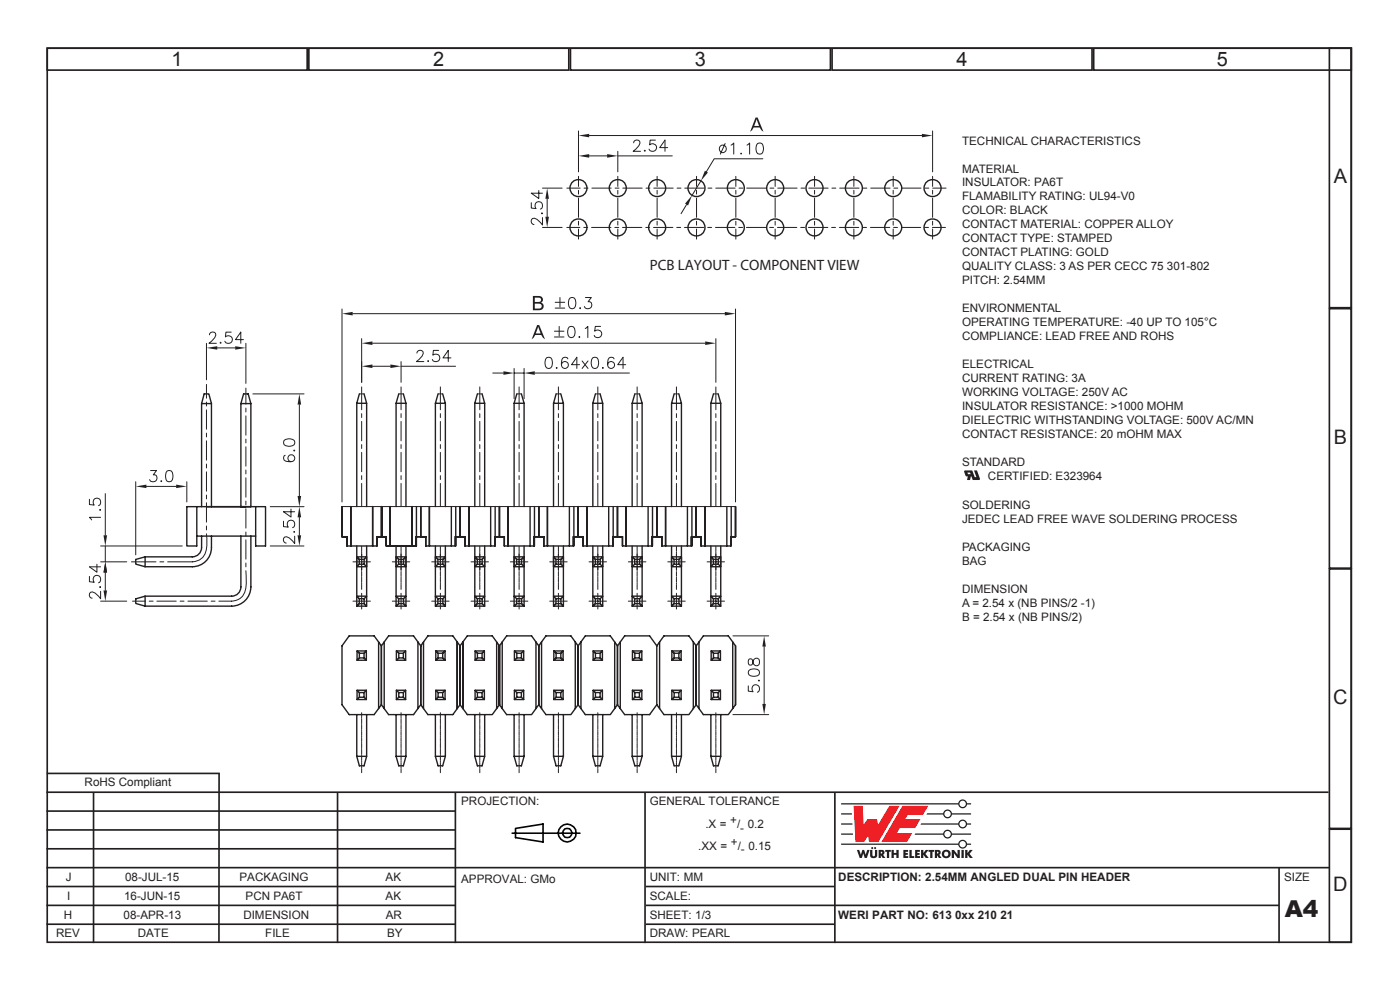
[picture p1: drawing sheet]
<svg xmlns="http://www.w3.org/2000/svg" width="297mm" height="210mm" viewBox="0 0 297 210" stroke-linecap="round" stroke-linejoin="round" font-family="sans-serif">
<!-- layer: Calque 1 -->
<g fill="none" stroke="#231f20" stroke-width=".35">
<path d="M10 10.2h276.7v189.7h-276.7zM10 10.2h55.2v4.7h-55.2zM65.5 10.2h55.2v4.7h-55.2zM121 10.2h55.2v4.7h-55.2zM176.5 10.2h55.2v4.7h-55.2zM232 10.2h54.7v4.7h-54.7zM282 10.2h4.7v55.1h-4.7zM282 65.5h4.7v55h-4.7zM282 120.7h4.7v55h-4.7zM9.8 168h272M9.8 176h86.7M9.8 172h86.7"/>
<path d="M9.9 164.1h36.7M19.8 168v32M46.5 164l-.1 36M71.6 168v32M96.6 168v32M136.8 168v32M177.1 168v32M282 175.9h4.7v24h-4.7zM9.8 192h86.7M9.8 188h86.7M9.8 196h86.7M9.8 184h272.2"/>
<path d="M9.8 180h86.7M137 192h134.3M137 188h40.1M137 196h40.1M271.3 184v16"/>
</g>
<g fill="#ee1d23">
<path d="M181.1 170.9h1.9l.2 4 .9-1.2h2l.2 1.3 2.4-4.1h2.1l-4.5 7.7h-1.9l-.2-1.3-.9 1.3h-1.8z"/>
<path d="M191.4 170.9h5.5l-1.1 1.9h-3.2l-.6 .9h3.3l-1.1 1.9h-3.3l-.6 1.1h3.2l-1.1 1.9h-5.4z"/>
</g>
<g fill="#231f20">
<path d="M181.8 180.3h.5l.3 1 .3-1h.4l.3 1 .4-1h.5l-.6 1.7h-.5l-.3-1-.3 1h-.4z"/>
<path d="M184.6 180.3h.5v1.2l.2 .1 .3-.1v-1.2h.5v1.1a.76 .76 0 0 1-.8 .6 .76 .76 0 0 1-.7-.6z"/>
<path d="M187.8 180.3h1.2v.4h-.4v1.3h-.5l.1-1.3h-.4z"/>
<path d="M189.1 180.3h.5v.6h.6v-.6h.5l-.1 1.7h-.4v-.7h-.6v.7h-.5z"/>
<path d="M191.6 180.3h1.1v.4h-.6v.2h.5v.4h-.5v.3h.6v.4h-1.1z"/>
<path d="M192.9 180.3h.5v1.3h.5v.4h-1z"/>
<path d="M194.1 180.3h1v.4h-.5v.2h.5v.4h-.5v.3h.6v.4h-1.1z"/>
<path d="M195.4 180.3h.5v.7l.5-.7h.6l-.7 .8 .7 .9h-.6l-.5-.7v.7h-.5z"/>
<path d="M197 180.3h1.2v.4h-.4v1.3h-.5v-1.3h-.3z"/>
<path d="M201.9 180.3h.5l.8 1-.1-1h.5v1.7h-.5l-.7-1.1v1.1h-.5z"/>
<path d="M204 180.3h.5v1.7h-.5z"/>
<path d="M204.7 180.3h.5v.7l.5-.7h.6l-.6 .8 .7 .9h-.6l-.6-.7v.7h-.5z"/>
<circle cx="185" cy="179.9" r=".22"/>
<circle cx="185.7" cy="179.9" r=".22"/>
</g>
<g fill="#231f20">
<path d="M186.4 180.3h.5a.55 .55 0 0 1 .7 .3 .55 .55 0 0 1-.3 .7l.5 .7h-.5l-.4-.6v.6h-.5zM186.9 180.7v.3h.2v-.2z" fill-rule="evenodd"/>
<path d="M198.3 180.3h.6a.55 .55 0 0 1 .6 .3 .55 .55 0 0 1-.2 .7l.4 .7h-.5l-.4-.6v.6h-.5zM198.8 180.7v.3h.2l.1-.2z" fill-rule="evenodd"/>
<path d="M199.8 181.1a.95 .95 0 0 1 1.9 0 .95 .95 0 0 1-1.9 0zM200.3 181.2a.5 .5 0 0 0 1 0 .5 .5 0 0 0-1 0z" fill-rule="evenodd"/>
</g>
<path d="M178.4 176.9h2.6M178.4 174.8h2.4M178.4 172.6h2.3" fill="none" stroke="#231f20" stroke-width=".27"/>
<g fill="#231f20">
<path d="M203.5 170.5a.7 .7 0 0 1 1.4 0 .7 .7 0 0 1-1.4 0zM178.4 170.4h24.9a.94 .94 0 0 1 .9-.8 .94 .94 0 0 1 1 .8h.8v.2h-.8a.94 .94 0 0 1-1 .9 .94 .94 0 0 1-.9-.9h-24.9z" fill-rule="evenodd"/>
<path d="M200.3 172.6a.7 .7 0 0 1 1.4 0 .7 .7 0 0 1-1.4 0zM196.7 172.5h3.4a.94 .94 0 0 1 .9-.8 .94 .94 0 0 1 1 .8h4v.3h-4a.94 .94 0 0 1-1 .8 .94 .94 0 0 1-.9-.8h-3.6z" fill-rule="evenodd"/>
<path d="M203.5 174.8a.7 .7 0 0 1 1.4 0 .7 .7 0 0 1-1.4 0zM195.4 174.7h7.9a.94 .94 0 0 1 .9-.9 .94 .94 0 0 1 1 .9h.8v.2h-.8a.94 .94 0 0 1-1 .8 .94 .94 0 0 1-.9-.8h-8z" fill-rule="evenodd"/>
<path d="M200.3 176.9a.7 .7 0 0 1 1.4 0 .7 .7 0 0 1-1.4 0zM194.2 176.8h5.9a.94 .94 0 0 1 .9-.8 .94 .94 0 0 1 1 .8h4v.3h-4a.94 .94 0 0 1-1 .8 .94 .94 0 0 1-.9-.8h-6.1z" fill-rule="evenodd"/>
<path d="M203.5 179.1a.7 .7 0 0 1 1.4 0 .7 .7 0 0 1-1.4 0zM178.4 178.9h24.9a.94 .94 0 0 1 .9-.8 .94 .94 0 0 1 1 .8h.8v.3h-.8a.94 .94 0 0 1-1 .8 .94 .94 0 0 1-.9-.8h-24.9z" fill-rule="evenodd"/>
</g>
<path d="M76.7 76.7v4.4M79 77.7h3.8M85.1 77.7h11.5M85.1 76.7v4.4" fill="none" stroke="#231f20" stroke-width=".21"/>
<g fill="#231f20">
<path d="M76.7 77.7l2.3-.4v.8z"/>
<path d="M82.8 77.3l2.3 .4-2.3 .4z"/>
</g>
<path d="M88.4 74.9a.68 .68 0 0 1 .7-.6 .68 .68 0 0 1 .7 .6l-.6 1.1-.9 .7h1.6M90.8 76.5v.2zM93.1 74.3h-1.2l-.1 1a.84 .84 0 0 1 1.3 0 .84 .84 0 0 1-.2 1.3 .84 .84 0 0 1-1.2-.3M95.7 75.9h-1.7l1.1-1.6v2.4M104.5 79.1h2.3M109.1 78.2v6.4M109.1 79.1h2.1M111.2 78.2v6.4M113.4 79.1h20.1" fill="none" stroke="#231f20" stroke-width=".21"/>
<g fill="#231f20">
<path d="M106.8 78.8l2.3 .3-2.3 .4z"/>
<path d="M111.2 79.1l2.2-.3v.7z"/>
</g>
<g fill="none" stroke="#231f20" stroke-width=".21">
<path d="M116 75.9a.78 .78 0 0 1 1.1 .3 1.97 1.97 0 0 1-.3 1.8 .74 .74 0 0 1-1.1-.3 1.98 1.98 0 0 1 .3-1.8zM118.1 77.9v.3zM120.5 76.1a.72 .72 0 0 0-.9-.3 .72 .72 0 0 0-.5 .8 1.12 1.12 0 0 0 .8 1.6 .73 .73 0 0 0 .7-.8 .73 .73 0 0 0-.7-.7 .73 .73 0 0 0-.8 .7M122.9 77.4h-1.6l1.1-1.6v2.4M123.5 76.6l1.2 1.6M124.7 76.6l-1.2 1.6M125.8 75.9a.78 .78 0 0 1 1.1 .3 1.96 1.96 0 0 1-.3 1.8 .74 .74 0 0 1-1.1-.3 1.98 1.98 0 0 1 .3-1.8zM127.8 78l.1-.1 .1 .1-.1 .2zM130.3 76.1a.72 .72 0 0 0-.9-.3 .72 .72 0 0 0-.5 .8 1.12 1.12 0 0 0 .8 1.6 .73 .73 0 0 0 .7-.8 .73 .73 0 0 0-.7-.7 .73 .73 0 0 0-.8 .7M132.7 77.4h-1.6l1.1-1.6v2.4M43.8 81.5v3M43.8 85.3v.8"/>
<path d="M43.8 86.9v4.1M43.8 91.9v.8M43.8 93.5v4.1M43.8 98.4v.9M52.2 82.3v3.4M52.2 86.6v.8M52.2 88.2v4.1M52.2 93.1v.8M52.2 94.8v4.1M52.2 99.7v.8M21.3 119.2h5.6M27.9 119.2h5.2"/>
<path d="M33.9 119.2h.8M43.8 113.2l.1 1.6a4.1 4.1 0 0 1-1.5 3.9l-1.6 .5h-5.2M43.8 100.1v4.1M43.8 105v.8M43.8 106.6v4.2M43.8 111.6v.8M52.2 101.4v4.1M52.2 106.3v.8M52.2 107.9v4.1M52.2 112.9v.8M52.2 114.5v4.1M52.2 119.4v.8"/>
<path d="M21.3 127.5h5.6M22.3 121.4v3.9M28.1 127.5h2.7M31.7 127.5h.8M33.3 127.5h4.1M38.2 127.5h.8M39.9 127.5h4.1M44.8 127.5h.8M52.2 121.1v1.7a4.5 4.5 0 0 1-1.4 4.2l-.7 .3-1 .2h-2.7"/>
</g>
<g fill="none" stroke="#231f20" stroke-width=".3">
<path d="M42.8 85.6v21.9M43.3 83.6h1l.6 2h-2.1zM44.9 85.6v21.9M51.1 85.6v21.9M51.7 83.6h.9l.6 2h-2.1zM53.2 85.6v21.9h-9.4M30.8 118.1l-2 .6v1l2 .5M30.8 118.1v2.1M41.7 107.5v8.3h-2.1v-8.3h16.7v8.3h-2.1v-8.3M41.7 113.7h12.5M42.8 113.7v2.5a1.98 1.98 0 0 1-2 1.9h-10M44.9 113.7a6.1 6.1 0 0 1-1.2 5.3 4.1 4.1 0 0 1-2.9 1.2h-10"/>
<path d="M51.1 113.7v10.8a1.95 1.95 0 0 1-2 2h-18.3M53.2 113.7v10.8a4.1 4.1 0 0 1-4.1 4.1h-18.3M30.8 126.5l-2 .5v1l2 .6M30.8 126.5v2.1"/>
</g>
<g fill="#231f20">
<path d="M22.3 119.2l.4 2.2h-.7z"/>
<path d="M22 125.3h.7l-.4 2.2z"/>
</g>
<path d="M20.6 119.7v1.7l-1.6-1.2h2.3M21.3 115.8h17.4M22.3 104.7v8.8M22.3 115.8v3.4M19 122.3v1.1l1 .1a.85 .85 0 0 1 0-1.3 .85 .85 0 0 1 1.2 .2 .85 .85 0 0 1-.3 1.2M21.2 124.4l.1 .1-.1 .1zM21.3 125.4v1.6l-.7-.8-1.1-.6a.66 .66 0 0 0-.6 .6 .66 .66 0 0 0 .6 .7" fill="none" stroke="#231f20" stroke-width=".21"/>
<g fill="#231f20">
<path d="M22.3 119.2l.4 2.2h-.7z"/>
<path d="M22 113.5h.7l-.4 2.3z"/>
</g>
<path d="M53.6 83.6h10.9M63.5 85.8v19.4M19 105.9v1.1l1 .1a.84 .84 0 0 1 0-1.2 .84 .84 0 0 1 1.2 .1 .84 .84 0 0 1-.3 1.3M21.2 108v.3zM21.3 109.7h-2.3l.4 .6M57.3 107.5h7.2" fill="none" stroke="#231f20" stroke-width=".21"/>
<g fill="#231f20">
<path d="M63.5 83.6l.4 2.2h-.8z"/>
<path d="M63.1 105.2h.8l-.4 2.3z"/>
</g>
<path d="M60.3 93.4a1.82 1.82 0 0 1 2.1 0 .74 .74 0 0 1-.3 1.1 1.9 1.9 0 0 1-1.8-.2zM60.5 96.6a.72 .72 0 0 0-.3 .8 .72 .72 0 0 0 .8 .5 1.12 1.12 0 0 0 1.5-.8 .73 .73 0 0 0-.7-.6 .73 .73 0 0 0-.7 .7 .73 .73 0 0 0 .6 .7M62.4 95.5l.1 .1-.1 .1zM57.3 115.8h7.2M63.5 109.7v3.8" fill="none" stroke="#231f20" stroke-width=".21"/>
<g fill="#231f20">
<path d="M63.5 107.5l.4 2.2h-.8z"/>
<path d="M63.1 113.5h.8l-.4 2.3z"/>
</g>
<path d="M43.8 72.8v7.8M46.1 73.8h3.8M52.2 72.8v8.5M60.1 110.6v1.1l1.1 .1a.83 .83 0 0 1-.1-1.2 .83 .83 0 0 1 1.3 .1 .83 .83 0 0 1-.3 1.2M61.7 108v1.7l-1.6-1.1h2.4M62.3 112.8h.2l-.1 .1zM62.5 113.7v1.6l-.7-.8-1.1-.6a.67 .67 0 0 0-.6 .6 .67 .67 0 0 0 .6 .7" fill="none" stroke="#231f20" stroke-width=".21"/>
<g fill="#231f20">
<path d="M43.8 73.8l2.3-.4v.8z"/>
<path d="M49.9 73.4l2.3 .4-2.3 .4z"/>
</g>
<path d="M44.4 71a.68 .68 0 0 1 .7-.6 .68 .68 0 0 1 .7 .6l-.6 1.1-.9 .7h1.6M46.7 72.7l.1-.1 .1 .1zM49.1 70.5h-1.2l-.1 1a.84 .84 0 0 1 1.3 0 .84 .84 0 0 1-.2 1.2 .84 .84 0 0 1-1.2-.3M51.7 72h-1.7l1.1-1.5v2.3M28.8 102.2v15.5M31.1 103.2h6.3M39.6 102.2v4.3" fill="none" stroke="#231f20" stroke-width=".21"/>
<g fill="#231f20">
<path d="M28.8 103.2l2.3-.4v.7z"/>
<path d="M37.4 102.8l2.2 .4-2.2 .3z"/>
</g>
<g fill="none" stroke="#231f20" stroke-width=".21">
<path d="M31.9 99.8h1.3l-.7 .9a.76 .76 0 0 1 .8 .9 .76 .76 0 0 1-1 .6l-.4-.1-.2-.4M35.4 99.9a.8 .8 0 0 1 1.2 .4 2.02 2.02 0 0 1-.2 1.8 .77 .77 0 0 1-1.2-.4 2.1 2.1 0 0 1 .2-1.8zM76.2 83.6h1M76.7 82.1v4.8M76.7 87.7v.9M76.7 89.4v4.1M76.7 94.3v.8M76.7 96v4.1M84.6 83.6h1M85.1 82.1v4.8M85.1 87.7v.9M85.1 89.4v4.1"/>
<path d="M85.1 94.3v.8M85.1 96v4.1M92.9 83.6h1M93.4 82.1v4.8M93.4 87.7v.9M93.4 89.4v4.1M93.4 94.3v.8M93.4 96v4.1M101.3 83.6h1M101.8 82.1v4.8M101.8 87.7v.9M101.8 89.4v4.1"/>
<path d="M101.8 94.3v.8M101.8 96v4.1M109.6 83.6h1M110.1 82.1v4.8M110.1 87.7v.9M110.1 89.4v4.1M110.1 94.3v.8M110.1 96v4.1M118 83.6h1M118.5 82.1v4.8M118.5 87.7v.9M118.5 89.4v4.1"/>
<path d="M118.5 94.3v.8M118.5 96v4.1M126.3 83.6h1M126.8 82.1v4.8M126.8 87.7v.9M126.8 89.4v4.1M126.8 94.3v.8M126.8 96v4.1M134.7 83.6h1M135.2 82.1v4.8M135.2 87.7v.9M135.2 89.4v4.1"/>
<path d="M135.2 94.3v.8M135.2 96v4.1M143 83.6h1M143.5 82.1v4.8M143.5 87.7v.9M143.5 89.4v4.1M143.5 94.3v.8M143.5 96v4.1M151.4 83.6h1M151.9 82.1v4.8M151.9 87.7v.9M151.9 89.4v4.1"/>
<path d="M151.9 94.3v.8M151.9 96v4.1M34.2 101.9v.3zM72.6 107.5h83.4M74.9 119.2h.9M76 119.2h.2M76.3 119.2h.8M76.7 115.9v1M76.7 117.1v.2M76.7 117.4v.9M76.7 118.4v.2M76.7 118.7v.9"/>
<path d="M76.7 119.7v.2M76.7 100.9v.8M76.7 102.5v4.9M77.3 119.2h.2M77.6 119.2h1M83.2 119.2h1M84.3 119.2h.2M84.7 119.2h.8M85.1 100.9v.8M85.1 102.5v4.9M85.1 115.9v1M85.1 117.1v.2"/>
<path d="M85.1 117.4v.9M85.1 118.4v.2M85.1 118.7v.9M85.1 119.7v.2M85.7 119.2h.1M86 119.2h.9M91.6 119.2h.9M92.7 119.2h.2M93 119.2h.8M93.4 100.9v.8M93.4 102.5v4.9M93.4 115.9v1"/>
<path d="M93.4 117.1v.2M93.4 117.4v.9M93.4 118.4v.2M93.4 118.7v.9M93.4 119.7v.2M94 119.2h.2M94.3 119.2h1M99.9 119.2h1M101 119.2h.2M101.4 119.2h.8M101.8 100.9v.8M101.8 102.5v4.9"/>
<path d="M101.8 115.9v1M101.8 117.1v.2M101.8 117.4v.9M101.8 118.4v.2M101.8 118.7v.9M101.8 119.7v.2M102.4 119.2h.1M102.7 119.2h.9M108.3 119.2h.9M109.4 119.2h.2M109.7 119.2h.8M110.1 100.9v.8"/>
<path d="M110.1 102.5v4.9M110.1 115.9v1M110.1 117.1v.2M110.1 117.4v.9M110.1 118.4v.2M110.1 118.7v.9M110.1 119.7v.2M110.7 119.2h.2M111 119.2h1M116.6 119.2h1M117.7 119.2h.2M118.1 119.2h.8"/>
<path d="M118.5 100.9v.8M118.5 102.5v4.9M118.5 115.9v1M118.5 117.1v.2M118.5 117.4v.9M118.5 118.4v.2M118.5 118.7v.9M118.5 119.7v.2M119 119.2h.2M119.4 119.2h.9M125 119.2h.9M126.1 119.2h.1"/>
<path d="M126.4 119.2h.8M126.8 100.9v.8M126.8 102.5v4.9M126.8 115.9v1M126.8 117.1v.2M126.8 117.4v.9M126.8 118.4v.2M126.8 118.7v.9M126.8 119.7v.2M127.4 119.2h.2M127.7 119.2h1M133.3 119.2h1"/>
<path d="M134.4 119.2h.2M134.8 119.2h.8M135.2 100.9v.8M135.2 102.5v4.9M135.2 115.9v1M135.2 117.1v.2M135.2 117.4v.9M135.2 118.4v.2M135.2 118.7v.9M135.2 119.7v.2M135.7 119.2h.2M136.1 119.2h.9"/>
<path d="M141.7 119.2h.9M142.8 119.2h.1M143.1 119.2h.8M143.5 100.9v.8M143.5 102.5v4.9M143.5 115.9v1M143.5 117.1v.2M143.5 117.4v.9M143.5 118.4v.2M143.5 118.7v.9M143.5 119.7v.2M144.1 119.2h.1"/>
<path d="M144.4 119.2h1M150 119.2h1M151.1 119.2h.2M151.4 119.2h.9M151.9 100.9v.8M151.9 102.5v4.9M151.9 115.9v1M151.9 117.1v.2M151.9 117.4v.9M151.9 118.4v.2M151.9 118.7v.9M151.9 119.7v.2"/>
<path d="M152.4 119.2h.2M152.8 119.2h.9M74.9 127.5h.9M76 127.5h.2M76.3 127.5h.8M76.7 125.8v3.4M76.7 120v.9M76.7 121v.2M76.7 121.4v.8M76.7 122.4v.1M76.7 122.7v.8M76.7 123.7v.1"/>
<path d="M76.7 124v1M77.3 127.5h.2M77.6 127.5h1M83.2 127.5h1M84.3 127.5h.2M84.7 127.5h.8M85.1 120v.9M85.1 121v.2M85.1 121.4v.8M85.1 122.4v.1M85.1 122.7v.8M85.1 123.7v.1"/>
<path d="M85.1 124v1M85.1 125.8v3.4M85.7 127.5h.1M86 127.5h.9M91.6 127.5h.9M92.7 127.5h.2M93 127.5h.8M93.4 120v.9M93.4 121v.2M93.4 121.4v.8M93.4 122.4v.1M93.4 122.7v.8"/>
<path d="M93.4 123.7v.1M93.4 124v1M93.4 125.8v3.4M94 127.5h.2M94.3 127.5h1M99.9 127.5h1M101 127.5h.2M101.4 127.5h.8M101.8 125.8v3.4M101.8 120v.9M101.8 121v.2M101.8 121.4v.8"/>
<path d="M101.8 122.4v.1M101.8 122.7v.8M101.8 123.7v.1M101.8 124v1M102.4 127.5h.1M102.7 127.5h.9M108.3 127.5h.9M109.4 127.5h.2M109.7 127.5h.8M110.1 125.8v3.4M110.1 120v.9M110.1 121v.2"/>
<path d="M110.1 121.4v.8M110.1 122.4v.1M110.1 122.7v.8M110.1 123.7v.1M110.1 124v1M110.7 127.5h.2M111 127.5h1M116.6 127.5h1M117.7 127.5h.2M118.1 127.5h.8M118.5 120v.9M118.5 121v.2"/>
<path d="M118.5 121.4v.8M118.5 122.4v.1M118.5 122.7v.8M118.5 123.7v.1M118.5 124v1M118.5 125.8v3.4M119 127.5h.2M119.4 127.5h.9M125 127.5h.9M126.1 127.5h.1M126.4 127.5h.8M126.8 125.8v3.4"/>
<path d="M126.8 120v.9M126.8 121v.2M126.8 121.4v.8M126.8 122.4v.1M126.8 122.7v.8M126.8 123.7v.1M126.8 124v1M127.4 127.5h.2M127.7 127.5h1M133.3 127.5h1M134.4 127.5h.2M134.8 127.5h.8"/>
<path d="M135.2 125.8v3.4M135.2 120v.9M135.2 121v.2M135.2 121.4v.8M135.2 122.4v.1M135.2 122.7v.8M135.2 123.7v.1M135.2 124v1M135.7 127.5h.2M136.1 127.5h.9M141.7 127.5h.9M142.8 127.5h.1"/>
<path d="M143.1 127.5h.8M143.5 120v.9M143.5 121v.2M143.5 121.4v.8M143.5 122.4v.1M143.5 122.7v.8M143.5 123.7v.1M143.5 124v1M143.5 125.8v3.4M144.1 127.5h.1M144.4 127.5h1M150 127.5h1"/>
<path d="M151.1 127.5h.2M151.4 127.5h.9M151.9 125.8v3.4M151.9 120v.9M151.9 121v.2M151.9 121.4v.8M151.9 122.4v.1M151.9 122.7v.8M151.9 123.7v.1M151.9 124v1M152.4 127.5h.2M152.8 127.5h.9"/>
<path d="M155.5 134.9h7.6M162.1 137.1v12.2M155.5 151.6h7.6"/>
</g>
<g fill="none" stroke="#231f20" stroke-width=".3">
<path d="M75.7 85.5h2.1v22M76.2 83.6l-.5 1.9v22M77.2 83.6l.6 1.9M84 85.5h2.1M84.6 83.6l-.6 1.9v22M85.6 83.6l.5 1.9v22M92.4 85.5h2.1v22M92.9 83.6l-.5 1.9v22M93.9 83.6l.6 1.9M100.7 85.5h2.1M101.3 83.6l-.6 1.9v22M102.3 83.6l.5 1.9v22"/>
<path d="M109.1 85.5h2.1M109.6 83.6l-.5 1.9v22M110.6 83.6l.6 1.9v22M117.4 85.5h2.1M118 83.6l-.6 1.9v22M119 83.6l.5 1.9v22M125.8 85.5h2.1M126.3 83.6l-.5 1.9v22M127.3 83.6l.6 1.9v22M134.1 85.5h2.1M134.7 83.6l-.6 1.9v22M135.7 83.6l.5 1.9v22"/>
<path d="M142.5 85.5h2.1M143 83.6l-.5 1.9v22M144 83.6l.6 1.9v22M150.8 85.5h2.1M151.4 83.6l-.6 1.9v22M152.4 83.6l.5 1.9v22M72.6 107.5v6.3h1h-1M73.6 113.8v2h6.3v-2M74.4 107.5v8.3M75.7 115.8v10.7l.5 .5M75.7 118.1h2.1v2.1h-2.1zM75.7 118.1l.5 .5"/>
<path d="M76.2 118.6h1.1v1.1h-1.1zM76.2 119.7l-.5 .5M77.3 119.7l.5 .5M77.8 115.8v10.7l-.5 .5M77.8 118.1l-.5 .5M79.1 107.5v8.3M79.9 113.8h1v-6.3v6.3h1.1h-1v-6.3v6.3h-1v2M79.9 113.8h2.1M82 113.8v2h6.3v-2M82.8 107.5v8.3M84 118.1l.6 .5M84 115.8v10.7l.6 .5"/>
<path d="M84 118.1h2.1v2.1h-2.1zM84.6 118.6h1v1.1h-1zM84.6 119.7l-.6 .5M85.6 119.7l.5 .5M86.1 115.8v10.7l-.5 .5M86.1 118.1l-.5 .5M87.4 107.5v8.3M88.3 113.8h1v-6.3v6.3M88.3 113.8h1M88.3 107.5v8.3h-6.3v-2M89.3 113.8h1h-1M90.3 113.8v2h6.3"/>
<path d="M91.1 107.5v8.3M92.4 115.8v10.7l.5 .5M92.4 118.1h2.1v2.1h-2.1zM92.4 118.1l.5 .5M92.9 118.6h1.1v1.1h-1.1zM92.9 119.7l-.5 .5M94 119.7l.5 .5M94.5 115.8v10.7l-.5 .5M94.5 118.1l-.5 .5M95.8 107.5v8.3M96.6 113.8h1v-6.3v6.3M96.6 113.8h1"/>
<path d="M96.6 113.8v2M96.7 107.5v8.3M97.6 113.8h-1v2M97.6 107.5v6.3zM97.6 113.8h1.1h-1M98.7 113.8v2h6.3M99.5 107.5v8.3M100.7 118.1h2.1v2.1h-2.1zM100.7 118.1l.6 .5M100.7 115.8v10.7l.6 .5M101.3 118.6h1v1.1h-1zM101.3 119.7l-.6 .5"/>
<path d="M102.3 119.7l.5 .5M102.8 118.1l-.5 .5M102.8 115.8v10.7l-.5 .5M104.1 107.5v8.3M105 113.8h1v-6.3v6.3M105 113.8h1M105 113.8v2M105 107.5v8.3M106 113.8h1h-1M106 107.5v6.3zM106 113.8h-1v2M107 113.8v2h6.3"/>
<path d="M107.8 107.5v8.3M109.1 115.8v10.7l.5 .5M109.1 118.1h2.1v2.1h-2.1zM109.1 118.1l.5 .5M109.6 118.6h1.1v1.1h-1.1zM109.6 119.7l-.5 .5M110.7 119.7l.5 .5M111.2 115.8v10.7l-.5 .5M111.2 118.1l-.5 .5M112.5 107.5v8.3M113.3 113.8h1v-6.3v6.3M113.3 113.8h1"/>
<path d="M113.3 113.8v2M113.4 107.5v8.3M114.3 113.8h1.1h-1M114.3 107.5v6.3zM114.3 113.8h-1v2M115.4 113.8v2h6.3M116.1 107.5v8.3M117.4 118.1h2.1v2.1h-2.1zM117.4 118.1l.5 .5M117.4 115.8v10.7l.5 .5M117.9 118.6h1.1v1.1h-1.1zM117.9 119.7l-.5 .5"/>
<path d="M119 119.7l.5 .5M119.5 118.1l-.5 .5M119.5 115.8v10.7l-.5 .5M120.8 107.5v8.3M121.7 113.8h.9v-6.3v6.3M121.7 113.8h.9M121.7 113.8v2M121.7 107.5v8.3M122.6 107.5v6.3zM122.6 113.8h-.9v2M122.6 113.8h1.1h-1M123.7 113.8v2h6.3"/>
<path d="M124.5 107.5v8.3M125.8 118.1l.5 .5M125.8 115.8v10.7l.5 .5M125.8 118.1h2.1v2.1h-2.1zM126.3 119.7l-.5 .5M126.3 118.6h1v1.1h-1zM127.3 119.7l.6 .5M127.9 115.8v10.7l-.6 .5M127.9 118.1l-.6 .5M129.1 107.5v8.3M130 113.8h1v-6.3v6.3M130 113.8h1"/>
<path d="M130 113.8v2M130.1 107.5v8.3M131 113.8h1.1h-1M131 107.5v6.3zM131 113.8h-1v2M132.1 113.8v2h6.3M132.8 107.5v8.3M134.1 118.1h2.1v2.1h-2.1zM134.1 118.1l.5 .5M134.1 115.8v10.7l.5 .5M134.6 118.6h1.1v1.1h-1.1zM134.6 119.7l-.5 .5"/>
<path d="M135.7 119.7l.5 .5M136.2 118.1l-.5 .5M136.2 115.8v10.7l-.5 .5M137.5 107.5v8.3M138.4 113.8h.9v-6.3v6.3M138.4 113.8h.9M138.4 113.8v2M138.4 107.5v8.3M139.3 107.5v6.3zM139.3 113.8h-.9v2M139.3 113.8h1.1h-1M140.4 113.8v2h6.3"/>
<path d="M141.2 107.5v8.3M142.5 118.1l.5 .5M142.5 115.8v10.7l.5 .5M142.5 118.1h2.1v2.1h-2.1zM143 119.7l-.5 .5M143 118.6h1v1.1h-1zM144 119.7l.6 .5M144.6 115.8v10.7l-.6 .5M144.6 118.1l-.6 .5M145.8 107.5v8.3M146.7 113.8h1v-6.3v6.3M146.7 113.8h1"/>
<path d="M146.7 113.8v2M146.8 107.5v8.3M147.7 107.5v6.3zM147.7 113.8h1h-.9M147.7 113.8h-1v2M148.7 113.8v2h6.3v-2h1M149.5 107.5v8.3M150.8 118.1h2.1v2.1h-2.1zM150.8 115.8v10.7l.5 .5M150.8 118.1l.5 .5M151.3 118.6h1.1v1.1h-1.1zM151.3 119.7l-.5 .5"/>
<path d="M152.4 119.7l.5 .5M152.9 115.8v10.7l-.5 .5M152.9 118.1l-.5 .5M154.2 107.5v8.3M155 113.8v2zM155.1 107.5v6.3M156 107.5v6.3h-1M156 107.5v6.3zM75.7 126.5h2.1v2.1h-2.1zM76.2 127h1.1v1h-1.1zM76.2 128l-.5 .6M77.3 128l.5 .6"/>
<path d="M84 126.5h2.1v2.1h-2.1zM84.6 127h1v1h-1zM84.6 128l-.6 .6M85.6 128l.5 .6M92.4 126.5h2.1v2.1h-2.1zM92.9 127h1.1v1h-1.1zM92.9 128l-.5 .6M94 128l.5 .6M100.7 126.5h2.1v2.1h-2.1zM101.3 127h1v1h-1zM101.3 128l-.6 .6M102.3 128l.5 .6"/>
<path d="M109.1 126.5h2.1v2.1h-2.1zM109.6 127h1.1v1h-1.1zM109.6 128l-.5 .6M110.7 128l.5 .6M117.4 126.5h2.1v2.1h-2.1zM117.9 127h1.1v1h-1.1zM117.9 128l-.5 .6M119 128l.5 .6M125.8 126.5h2.1v2.1h-2.1zM126.3 128l-.5 .6M126.3 127h1v1h-1zM127.3 128l.6 .6"/>
<path d="M134.1 126.5h2.1v2.1h-2.1zM134.6 127h1.1v1h-1.1zM134.6 128l-.5 .6M135.7 128l.5 .6M142.5 126.5h2.1v2.1h-2.1zM143 128l-.5 .6M143 127h1v1h-1zM144 128l.6 .6M150.8 126.5h2.1v2.1h-2.1zM151.3 127h1.1v1h-1.1zM151.3 128l-.5 .6M152.4 128l.5 .6"/>
</g>
<g fill="#231f20">
<path d="M162.1 134.9l.4 2.2h-.8z"/>
<path d="M161.7 149.3h.8l-.4 2.3z"/>
</g>
<g fill="none" stroke="#231f20" stroke-width=".21">
<path d="M76.7 71.8v9.3M79 72.8h70.6M151.9 71.8v9.3M158.9 139.9a.86 .86 0 0 0 .2 1.2h.2a1.25 1.25 0 0 0 .6-1.1 .66 .66 0 0 1 .7-.4 .66 .66 0 0 1 .5 .6v.4a.68 .68 0 0 1-.7 .7 .68 .68 0 0 1-.6-.8l-.1-.4a.48 .48 0 0 0-.8-.2zM76.7 151.2v.9M76.7 152.2v.2M76.7 152.5v.9M76.7 153.5v.2M76.7 153.8v.9M76.7 154.8v.2M76.7 155.2v.8M76.7 156.2v.1"/>
<path d="M76.7 156.5v.8M76.7 157.5v.1M76.7 157.8v.8M76.7 158.8v.2M76.7 159.1v.8M85.1 151.2v.9M85.1 152.2v.2M85.1 152.5v.9M85.1 153.5v.2M85.1 153.8v.9M85.1 154.8v.2M85.1 155.2v.8"/>
<path d="M85.1 156.2v.1M85.1 156.5v.8M85.1 157.5v.1M85.1 157.8v.8M85.1 158.8v.2M85.1 159.1v.8M93.4 151.2v.9M93.4 152.2v.2M93.4 152.5v.9M93.4 153.5v.2M93.4 153.8v.9M93.4 154.8v.2"/>
<path d="M93.4 155.2v.8M93.4 156.2v.1M93.4 156.5v.8M93.4 157.5v.1M93.4 157.8v.8M93.4 158.8v.2M93.4 159.1v.8M101.8 151.2v.9M101.8 152.2v.2M101.8 152.5v.9M101.8 153.5v.2M101.8 153.8v.9"/>
<path d="M101.8 154.8v.2M101.8 155.2v.8M101.8 156.2v.1M101.8 156.5v.8M101.8 157.5v.1M101.8 157.8v.8M101.8 158.8v.2M101.8 159.1v.8M110.1 151.2v.9M110.1 152.2v.2M110.1 152.5v.9M110.1 153.5v.2"/>
<path d="M110.1 153.8v.9M110.1 154.8v.2M110.1 155.2v.8M110.1 156.2v.1M110.1 156.5v.8M110.1 157.5v.1M110.1 157.8v.8M110.1 158.8v.2M110.1 159.1v.8M118.5 151.2v.9M118.5 152.2v.2M118.5 152.5v.9"/>
<path d="M118.5 153.5v.2M118.5 153.8v.9M118.5 154.8v.2M118.5 155.2v.8M118.5 156.2v.1M118.5 156.5v.8M118.5 157.5v.1M118.5 157.8v.8M118.5 158.8v.2M118.5 159.1v.8M126.8 151.2v.9M126.8 152.2v.2"/>
<path d="M126.8 152.5v.9M126.8 153.5v.2M126.8 153.8v.9M126.8 154.8v.2M126.8 155.2v.8M126.8 156.2v.1M126.8 156.5v.8M126.8 157.5v.1M126.8 157.8v.8M126.8 158.8v.2M126.8 159.1v.8M135.2 151.2v.9"/>
<path d="M135.2 152.2v.2M135.2 152.5v.9M135.2 153.5v.2M135.2 153.8v.9M135.2 154.8v.2M135.2 155.2v.8M135.2 156.2v.1M135.2 156.5v.8M135.2 157.5v.1M135.2 157.8v.8M135.2 158.8v.2M135.2 159.1v.8"/>
<path d="M143.5 151.2v.9M143.5 152.2v.2M143.5 152.5v.9M143.5 153.5v.2M143.5 153.8v.9M143.5 154.8v.2M143.5 155.2v.8M143.5 156.2v.1M143.5 156.5v.8M143.5 157.5v.1M143.5 157.8v.8M143.5 158.8v.2"/>
<path d="M143.5 159.1v.8M151.9 151.2v.9M151.9 152.2v.2M151.9 152.5v.9M151.9 153.5v.2M151.9 153.8v.9M151.9 154.8v.2M151.9 155.2v.8M151.9 156.2v.1M151.9 156.5v.8M151.9 157.5v.1M151.9 157.8v.8"/>
<path d="M151.9 158.8v.2M151.9 159.1v.8M158.7 145.5v1.1l1.1 .1a.85 .85 0 0 1-.1-1.2 .85 .85 0 0 1 1.3 .1 .85 .85 0 0 1-.3 1.2M158.9 142.2a1.82 1.82 0 0 1 2.1 0 .78 .78 0 0 1-.3 1.2 1.96 1.96 0 0 1-1.8-.3l-.2-.3zM160.9 144.4h.2zM76.7 160.1v.2M76.7 160.4v.8M76.7 161.4v.2M76.7 161.7v.8M76.7 162.7v.2M76.7 163.1v.8M85.1 160.1v.2"/>
<path d="M85.1 160.4v.8M85.1 161.4v.2M85.1 161.7v.8M85.1 162.7v.2M85.1 163.1v.8M93.4 160.1v.2M93.4 160.4v.8M93.4 161.4v.2M93.4 161.7v.8M93.4 162.7v.2M93.4 163.1v.8M101.8 160.1v.2"/>
<path d="M101.8 160.4v.8M101.8 161.4v.2M101.8 161.7v.8M101.8 162.7v.2M101.8 163.1v.8M110.1 160.1v.2M110.1 160.4v.8M110.1 161.4v.2M110.1 161.7v.8M110.1 162.7v.2M110.1 163.1v.8M118.5 160.1v.2"/>
<path d="M118.5 160.4v.8M118.5 161.4v.2M118.5 161.7v.8M118.5 162.7v.2M118.5 163.1v.8M126.8 160.1v.2M126.8 160.4v.8M126.8 161.4v.2M126.8 161.7v.8M126.8 162.7v.2M126.8 163.1v.8M135.2 160.1v.2"/>
<path d="M135.2 160.4v.8M135.2 161.4v.2M135.2 161.7v.8M135.2 162.7v.2M135.2 163.1v.8M143.5 160.1v.2M143.5 160.4v.8M143.5 161.4v.2M143.5 161.7v.8M143.5 162.7v.2M143.5 163.1v.8M151.9 160.1v.2"/>
<path d="M151.9 160.4v.8M151.9 161.4v.2M151.9 161.7v.8M151.9 162.7v.2M151.9 163.1v.8"/>
</g>
<g fill="none" stroke="#231f20" stroke-width=".3">
<path d="M75.7 138.1h2v1.9h-2zM75.7 138.1l.5 .5M76.2 138.6h1v1h-1zM76.2 139.6l-.5 .4M77.2 139.6l.5 .4M77.7 138.1l-.5 .5M80.3 136.2v14.1M80.9 137v12.5M81.5 136.2v14.1M84.1 138.1l.5 .5M84.6 139.6l-.5 .4M84.6 138.6h1v1h-1z"/>
<path d="M85.6 139.6l.5 .4h-2v-1.9h2v1.9M86.1 138.1l-.5 .5M88.7 136.2v14.1M89.3 137l-1.6-2.1h-5.3l-1.5 2.1-1.5-2.1h-5.3l-1.5 2.1v12.5l1.5 2.1h5.3l1.5-2.1 1.5 2.1h5.3l1.6-2.1M89.3 137l1.5-2.1h5.3l1.5 2.1 1.5-2.1h5.3l1.6 2.1M89.3 137v12.5M89.8 136.2v14.1M92.5 138.1h1.9v1.9h-1.9zM92.5 138.1l.4 .5h1M92.9 138.6v1h1v-1M92.9 139.6l-.4 .4M93.9 139.6l.5 .4"/>
<path d="M94.4 138.1l-.5 .5M97 136.2v14.1M97.6 137v12.5M98.2 136.2v14.1M100.8 138.1h2v1.9h-2zM100.8 138.1l.5 .5M101.3 138.6h1v1h-1zM101.3 139.6l-.5 .4M102.3 139.6l.5 .4M102.8 138.1l-.5 .5M105.4 136.2v14.1M106 137l1.5-2.1h5.3l1.5 2.1"/>
<path d="M106 137v12.5M106.5 136.2v14.1M109.1 138.1h2v1.9h-2zM109.1 138.1l.5 .5M109.6 138.6v1h1v-1M109.6 139.6l-.5 .4M110.6 139.6l.5 .4M111.1 138.1l-.5 .5h-1M113.7 136.2v14.1M114.3 137l1.5-2.1h5.3l1.5 2.1M114.3 137v12.5M114.9 136.2v14.1"/>
<path d="M117.5 138.1h2v1.9h-2zM117.5 138.1l.5 .5M118 138.6v1h1v-1M118 139.6l-.5 .4M119 139.6l.5 .4M119.5 138.1l-.5 .5h-1M122 136.2v14.1M122.6 137l1.6-2.1h5.3l1.5 2.1M122.6 137v12.5M123.2 136.2v14.1M125.8 138.1h2v1.9h-2zM125.8 138.1l.5 .5"/>
<path d="M126.3 138.6v1h1v-1M126.3 139.6l-.5 .4M127.3 139.6l.5 .4M127.8 138.1l-.5 .5h-1M130.4 136.2v14.1M131 137l1.5-2.1h5.3l1.5 2.1M131 137v12.5M131.6 136.2v14.1M134.2 138.1h2v1.9h-2zM134.2 138.1l.5 .5M134.7 138.6v1h1v-1M134.7 139.6l-.5 .4"/>
<path d="M135.7 139.6l.5 .4M136.2 138.1l-.5 .5h-1M139.3 137l1.6-2.1h5.2l1.6 2.1M139.3 137v12.5M139.9 136.2v14.1M142.5 138.1h2v1.9h-2zM142.5 138.1l.5 .5M143 138.6h1v1h-1zM143 139.6l-.5 .4M144 139.6l.5 .4M144.5 138.1l-.5 .5M147.1 136.2v14.1"/>
<path d="M147.7 137l1.5-2.1h5.3l1.5 2.1v12.5l-1.5 2.1h-5.3l-1.5-2.1M147.7 137v12.5M148.3 136.2v14.1M150.9 138.1h1.9v1.9h-1.9zM150.9 138.1l.5 .5M151.4 138.6h1v1h-1zM151.4 139.6l-.5 .4M152.4 139.6l.4 .4M152.8 138.1l-.4 .5M155.4 136.2v14.1M75.7 151.6v8.8l.5 2h1l.6-2v-8.8M75.7 146.4h2v2h-2z"/>
<path d="M75.7 146.4l.5 .5M76.2 146.9h1v1h-1zM76.2 147.9l-.5 .5M77.2 147.9l.5 .5M77.7 146.4l-.5 .5M84 151.6v8.8l.6 2h1l.5-2v-8.8M84.1 146.4h2v2h-2zM84.1 146.4l.5 .5M84.6 147.9l-.5 .5M84.6 146.9h1v1h-1zM85.6 147.9l.5 .5M86.1 146.4l-.5 .5"/>
<path d="M89.3 149.5l1.5 2.1h5.3l1.5-2.1 1.5 2.1h5.3l1.6-2.1M92.4 151.6v8.8l.5 2h1l.6-2v-8.8M92.5 146.4h1.9v2h-1.9zM92.5 146.4l.4 .5h1M92.9 146.9v1h1v-1M92.9 147.9l-.4 .5M93.9 147.9l.5 .5M94.4 146.4l-.5 .5M100.7 151.6v8.8l.6 2h1l.5-2v-8.8M100.8 146.4h2v2h-2zM100.8 146.4l.5 .5M101.3 146.9h1v1h-1z"/>
<path d="M101.3 147.9l-.5 .5M102.3 147.9l.5 .5M102.8 146.4l-.5 .5M106 149.5l1.5 2.1h5.3l1.5-2.1M109.1 151.6v8.8l.5 2h1l.6-2v-8.8M109.1 146.4h2v2h-2zM109.1 146.4l.5 .5M109.6 146.9v1h1v-1M109.6 147.9l-.5 .5M110.6 147.9l.5 .5M111.1 146.4l-.5 .5h-1M114.3 149.5l1.5 2.1h5.3l1.5-2.1"/>
<path d="M117.4 151.6v8.8l.6 2h1l.5-2v-8.8M117.5 146.4h2v2h-2zM117.5 146.4l.5 .5M118 146.9v1h1v-1M118 147.9l-.5 .5M119 147.9l.5 .5M119.5 146.4l-.5 .5h-1M122.6 149.5l1.6 2.1h5.3l1.5-2.1M125.8 151.6v8.8l.5 2h1l.6-2v-8.8M125.8 146.4h2v2h-2zM125.8 146.4l.5 .5M126.3 146.9v1h1v-1"/>
<path d="M126.3 147.9l-.5 .5M127.3 147.9l.5 .5M127.8 146.4l-.5 .5h-1M131 149.5l1.5 2.1h5.3l1.5-2.1M134.1 151.6v8.8l.6 2h1l.5-2v-8.8M134.2 146.4h2v2h-2zM134.2 146.4l.5 .5M134.7 146.9h1v1h-1zM134.7 147.9l-.5 .5M135.7 147.9l.5 .5M136.2 146.4l-.5 .5M139.3 149.5l1.6 2.1h5.2l1.6-2.1"/>
<path d="M142.5 151.6v8.8M142.5 146.4h2v2h-2zM142.5 146.4l.5 .5M143 146.9h1v1h-1zM143 147.9l-.5 .5M144 147.9l.5 .5M144.5 146.4l-.5 .5M144.6 151.6v8.8h-2.1M150.8 151.6v8.8l.6 2h1l.5-2v-8.8M150.9 146.4h1.9v2h-1.9zM150.9 146.4l.5 .5M151.4 146.9h1v1h-1z"/>
<path d="M151.4 147.9l-.5 .5M152.4 147.9l.4 .5M152.8 146.4l-.4 .5M75.7 160.4h2.1M84 160.4h2.1M92.4 160.4h2.1M100.7 160.4h2.1M109.1 160.4h2.1M117.4 160.4h2.1M125.8 160.4h2.1M134.1 160.4h2.1M142.5 160.4l.5 2h1l.6-2"/>
<path d="M150.8 160.4h2.1"/>
</g>
<g fill="#231f20">
<path d="M76.7 72.8l2.3-.4v.8z"/>
<path d="M149.6 72.4l2.3 .4-2.3 .4z"/>
</g>
<path d="M72.6 65.5v41M74.8 66.5h79M156 65.5v41" fill="none" stroke="#231f20" stroke-width=".21"/>
<g fill="#231f20">
<path d="M72.6 66.5l2.2-.3v.7z"/>
<path d="M153.8 66.2l2.2 .3-2.2 .4z"/>
</g>
<g fill="none" stroke="#231f20" stroke-width=".3">
<circle cx="122.7" cy="39.9" r="1.81"/>
<circle cx="122.7" cy="48.2" r="1.81"/>
</g>
<path d="M115.1 39.9h4.2M115.1 48.2h4.2M116.1 42.2v3.8" fill="none" stroke="#231f20" stroke-width=".21"/>
<g fill="#231f20">
<path d="M116.1 39.9l.4 2.3h-.8z"/>
<path d="M115.7 46h.8l-.4 2.2z"/>
</g>
<g fill="none" stroke="#231f20" stroke-width=".21">
<path d="M148.7 38.4l-1.9 3.1M153.8 30.4l-1 2.3M155.1 30.8l.6-.5v2.4M157.2 32.5v.2zM158.5 30.8l.5-.5v2.4M160.7 30.4a.77 .77 0 0 1 1.1 .4 1.88 1.88 0 0 1-.2 1.8 .8 .8 0 0 1-1.1-.4 1.98 1.98 0 0 1 .2-1.8zM161.8 33.7h-10.3l-1.6 2.7M112.7 43v1.1l1 .1a.83 .83 0 0 1 0-1.2 .83 .83 0 0 1 1.3 .1 .83 .83 0 0 1-.4 1.2M114.3 40.4v1.7l-1.6-1.1h2.4M115 45.1l.1 .2-.1 .1-.1-.1zM115.1 46.1v1.6l-.7-.8-1.1-.6a.67 .67 0 0 0-.6 .7 .67 .67 0 0 0 .6 .6M145.6 43.4l-1.1 1.9"/>
<circle cx="153.3" cy="31.5" r=".77"/>
</g>
<g fill="#231f20">
<path d="M146.8 41.5l-.8 2.1-.7-.4z"/>
<path d="M149.5 36.2l.7 .4-1.5 1.8z"/>
</g>
<g fill="none" stroke="#231f20" stroke-width=".21">
<path d="M120.2 39.9h2.9M122.7 27.8v8.7M122.7 37.4v2.1M123.9 39.9h.8M125 28.8h70.6M125.6 39.9h4.1M130.5 39.9h.8M131.1 37.4v2.1M132.1 39.9h4.1M137.1 39.9h.8M138.7 39.9h4.1M139.4 37.4v2.1"/>
<path d="M143.6 39.9h.9M145.3 39.9h4.1M147.8 37.4v2.1M150.2 39.9h.8M151.8 39.9h4.2M156.1 37.4v2.1M156.8 39.9h.8M158.4 39.9h4.1M163.3 39.9h.9M164.4 37.4v2.1M165 39.9h4.1M169.9 39.9h.9"/>
<path d="M171.6 39.9h4.1M172.8 37.4v2.1M176.5 39.9h.8M178.1 39.9h4.1M181.1 37.4v2.1M183.1 39.9h.8M184.7 39.9h4.1M189.5 37.4v2.1M189.6 39.9h.9M191.3 39.9h4.1M196.2 39.9h.8M197.8 27.8v8.7"/>
<path d="M197.8 37.4v2.1M197.9 39.9h2.8M120.2 48.2h2.8M122.7 40.4v.8M122.7 42v4.1M122.7 46.9v.9M122.7 48.6v2.1M123.8 48.2h.9M125.5 48.2h4.1M130.4 48.2h.9M131.1 40.4v.8M131.1 42v4.1"/>
<path d="M131.1 46.9v.9M131.1 48.6v2.1M132.1 48.2h4.1M137 48.2h.8M138.6 48.2h4.1M139.4 40.4v.8M139.4 42v4.1M139.4 46.9v.9M139.4 48.6v2.1M143.6 48.2h.8M145.2 48.2h4.1M147.8 40.4v.8"/>
<path d="M147.8 42v4.1M147.8 46.9v.9M147.8 48.6v2.1M150.1 48.2h.9M151.8 48.2h4.1M156.1 40.4v.8M156.1 42v4.1M156.1 46.9v.9M156.1 48.6v2.1M156.7 48.2h.8M158.3 48.2h4.2M163.3 48.2h.8"/>
<path d="M164.4 40.4v.8M164.4 42v4.1M164.4 46.9v.9M164.4 48.6v2.1M164.9 48.2h4.1M169.9 48.2h.8M171.5 48.2h4.1M172.8 40.4v.8M172.8 42v4.1M172.8 46.9v.9M172.8 48.6v2.1M176.4 48.2h.8"/>
<path d="M178.1 48.2h4.1M181.1 40.4v.8M181.1 42v4.1M181.1 46.9v.9M181.1 48.6v2.1M183 48.2h.8M184.7 48.2h4.1M189.5 40.4v.8M189.5 42v4.1M189.5 46.9v.9M189.5 48.6v2.1M189.6 48.2h.8"/>
<path d="M191.2 48.2h4.1M196.2 48.2h.8M197.8 48.2h2.8M197.8 40.4v.8M197.8 42v4.1M197.8 46.9v.9M197.8 48.6v2.1"/>
</g>
<g fill="none" stroke="#231f20" stroke-width=".3">
<circle cx="131.1" cy="39.9" r="1.81"/>
<circle cx="139.4" cy="39.9" r="1.81"/>
<circle cx="147.8" cy="39.9" r="1.81"/>
<circle cx="156.1" cy="39.9" r="1.81"/>
<circle cx="164.5" cy="39.9" r="1.81"/>
<circle cx="172.8" cy="39.9" r="1.81"/>
<circle cx="181.1" cy="39.9" r="1.81"/>
<circle cx="189.5" cy="39.9" r="1.81"/>
<circle cx="197.8" cy="39.9" r="1.81"/>
<circle cx="131.1" cy="48.2" r="1.81"/>
<circle cx="139.4" cy="48.2" r="1.81"/>
<circle cx="147.8" cy="48.2" r="1.81"/>
<circle cx="156.1" cy="48.2" r="1.81"/>
<circle cx="164.5" cy="48.2" r="1.81"/>
<circle cx="172.8" cy="48.2" r="1.81"/>
<circle cx="181.1" cy="48.2" r="1.81"/>
<circle cx="189.5" cy="48.2" r="1.81"/>
<circle cx="197.8" cy="48.2" r="1.81"/>
</g>
<g fill="#231f20">
<path d="M122.7 28.8l2.3-.4v.7z"/>
<path d="M195.6 28.4l2.2 .4-2.2 .3z"/>
</g>
<path d="M122.7 32.1v3.8M125 33.1h3.8M131.1 33.1h11.5M131.1 32.1v4.4" fill="none" stroke="#231f20" stroke-width=".21"/>
<g fill="#231f20">
<path d="M122.7 33.1l2.3-.4v.7z"/>
<path d="M128.8 32.7l2.3 .4-2.3 .3z"/>
</g>
<path d="M134.4 30.3a.67 .67 0 0 1 .7-.6 .67 .67 0 0 1 .7 .6l-.6 1-.9 .8h1.6M136.7 32h.2l-.1 .1zM139 29.7h-1.1l-.1 1a.84 .84 0 0 1 1.3 0 .84 .84 0 0 1-.2 1.3 .84 .84 0 0 1-1.2-.4M141.6 31.3h-1.6l1.1-1.6v2.4" fill="none" stroke="#231f20" stroke-width=".21"/>
<g fill="none" stroke="#000" stroke-width=".34">
<path d="M108.6 176.7h14.4M109.4 175.7l5.8-.9v3.8l-5.8-.9z"/>
<circle cx="120.3" cy="176.7" r="1.88"/>
<circle cx="120.3" cy="176.7" r="1.02"/>
</g>
<g fill="#231f20">
<path d="M114.2 69.3l-.5 1.4h1zM113.9 68.9h.5l1.2 3.1-.4-.4-.4-.5h-1.3l-.7 .9z"/>
<path d="M160.5 25.2l-.5 1.5h1zM160.3 24.9h.4l1.3 3.1-.5-.4-.3-.6h-1.3l-.8 1z"/>
<path d="M113.5 64.4v1.1h.7a.56 .56 0 0 0 .7-.6 .56 .56 0 0 0-.8-.5zM113.5 63.1v1h.6a.5 .5 0 0 0 .7-.5 .5 .5 0 0 0-.7-.5zM113 62.8h1.2a.77 .77 0 0 1 .9 .4 .77 .77 0 0 1-.3 1 .85 .85 0 0 1 .5 1.1 .85 .85 0 0 1-1.1 .5h-1.2z"/>
<path d="M205.2 100.2h.6l.1 .4h-.5zM204.6 99.9l-.1 .2 .4 .9 .4 .1-.2 .7h.7l.2-.8 .4 .8h1.4l.1-.3-.6-1.7h-.7l.5 1.4h-.3l-.5-1.4z"/>
</g>
<g fill="none" stroke="#231f20" stroke-width=".21">
<path d="M117.6 71.5h2M117.6 70.3h2M117.8 65.4h2M117.8 64.1h2M118.6 69.2v2.1M118.8 63.1v2M120.8 69.3a.78 .78 0 0 1 1.1 .4 1.97 1.97 0 0 1-.2 1.8 .74 .74 0 0 1-1.2-.4 1.98 1.98 0 0 1 .3-1.8zM120.9 63.2a.77 .77 0 0 1 1.2 .4 1.96 1.96 0 0 1-.3 1.8 .74 .74 0 0 1-1.1-.4 1.98 1.98 0 0 1 .2-1.8zM122.9 71.4l.1 .1-.1 .1zM123.1 65.2l.1 .2-.1 .1zM124.2 69.7l.5-.5v2.4M124.2 63.1h1.2l-.6 .9a.79 .79 0 0 1 .7 1.1 .79 .79 0 0 1-1.3 .3l-.2-.4"/>
<path d="M127.4 69.2h-1.1l-.1 1.1a.85 .85 0 0 1 1.2-.1 .85 .85 0 0 1-.1 1.3 .85 .85 0 0 1-1.2-.4"/>
</g>
<text font-size="4.9" fill="#231f20" x="272.6" y="194.5">A4</text>
<g font-size="4.2" fill="#231f20">
<text x="36.4" y="14">1</text>
<text x="91.9" y="14">2</text>
<text x="147.4" y="14">3</text>
<text x="202.9" y="14">4</text>
<text x="258.2" y="14">5</text>
<text x="282.9" y="38.8">A</text>
<text x="282.9" y="94.1">B</text>
<text x="282.8" y="149.3">C</text>
<text x="282.8" y="189">D</text>
</g>
<text font-size="3.2" fill="#231f20" x="137.8" y="57.2">PCB LAYOUT - COMPONENT VIEW</text>
<g font-size="2.5" fill="#231f20">
<text x="204.1" y="30.7">TECHNICAL CHARACTERISTICS</text>
<text x="204.1" y="36.6">MATERIAL</text>
<text x="204.1" y="39.6">INSULATOR: PA6T</text>
<text x="204.1" y="42.5">FLAMABILITY RATING: UL94-V0</text>
<text x="204.1" y="45.5">COLOR: BLACK</text>
<text x="204.1" y="48.4">CONTACT MATERIAL: COPPER ALLOY</text>
<text x="204.1" y="51.4">CONTACT TYPE: STAMPED</text>
<text x="204.1" y="54.4">CONTACT PLATING: GOLD</text>
<text x="204.1" y="57.3">QUALITY CLASS: 3 AS PER CECC 75 301-802</text>
<text x="204.1" y="60.3">PITCH: 2.54MM</text>
<text x="204.1" y="66.2">ENVIRONMENTAL</text>
<text x="204.1" y="69.2">OPERATING TEMPERATURE: -40 UP TO 105°C</text>
<text x="204.1" y="72.2">COMPLIANCE: LEAD FREE AND ROHS</text>
<text x="204.1" y="78.1">ELECTRICAL</text>
<text x="204.1" y="81">CURRENT RATING: 3A</text>
<text x="204.1" y="87">INSULATOR RESISTANCE: &gt;1000 MOHM</text>
<text x="204.1" y="89.9">DIELECTRIC WITHSTANDING VOLTAGE: 500V AC/MN</text>
<text x="204.1" y="84">WORKING VOLTAGE: 250V AC</text>
<text x="204.1" y="92.9">CONTACT RESISTANCE: 20 mOHM MAX</text>
<text x="204.1" y="98.9">STANDARD</text>
<text x="209.6" y="101.8">CERTIFIED: E323964</text>
<text x="204.1" y="108.1">SOLDERING</text>
<text x="204.1" y="111">JEDEC LEAD FREE WAVE SOLDERING PROCESS</text>
<text x="204.1" y="117">PACKAGING</text>
<text x="204.1" y="119.9">BAG</text>
<text x="204.1" y="125.8">DIMENSION</text>
<text x="204.1" y="128.8">A = 2.54 x (NB PINS/2 -1)</text>
<text x="204.1" y="131.8">B = 2.54 x (NB PINS/2)</text>
<text x="17.9" y="166.8">RoHS Compliant</text>
<text x="97.8" y="170.8">PROJECTION:</text>
<text x="137.8" y="170.8">GENERAL TOLERANCE</text>
<text x="149.6" y="175.6">.X =</text>
<text x="154.9" y="174.8">+</text>
<text x="155.1" y="179.4">+</text>
<text x="156.4" y="175.6">/ 0.2</text>
<text x="157" y="176.4">-</text>
<text x="148.1" y="180.2">.XX =</text>
<text x="156.5" y="180.2">/ 0.15</text>
<text x="157.2" y="181">-</text>
<text x="14" y="186.8">J</text>
<text x="14.2" y="190.8">I</text>
<text x="26.3" y="190.8">16-JUN-15</text>
<text x="26.5" y="186.8">08-JUL-15</text>
<text x="50.8" y="186.8">PACKAGING</text>
<text x="52.1" y="190.8">PCN PA6T</text>
<text x="81.8" y="190.8">AK</text>
<text x="81.8" y="186.8">AK</text>
<text x="97.8" y="187.3">APPROVAL: GMo</text>
<text x="137.8" y="186.8">UNIT: MM</text>
<text x="137.8" y="190.9">SCALE:</text>
<text x="177.8" y="186.8">DESCRIPTION: 2.54MM ANGLED DUAL PIN HEADER</text>
<text x="272.4" y="186.8">SIZE</text>
<text x="13.5" y="194.8">H</text>
<text x="26.2" y="194.8">08-APR-13</text>
<text x="51.6" y="194.8">DIMENSION</text>
<text x="81.8" y="194.8">AR</text>
<text x="137.8" y="194.8">SHEET: 1/3</text>
<text x="177.8" y="194.8">WERI PART NO: 613 0xx 210 21</text>
<text x="11.9" y="198.8">REV</text>
<text x="29.2" y="198.8">DATE</text>
<text x="56.3" y="198.8">FILE</text>
<text x="82.1" y="198.8">BY</text>
<text x="137.8" y="198.8">DRAW: PEARL</text>
</g>
</svg>
